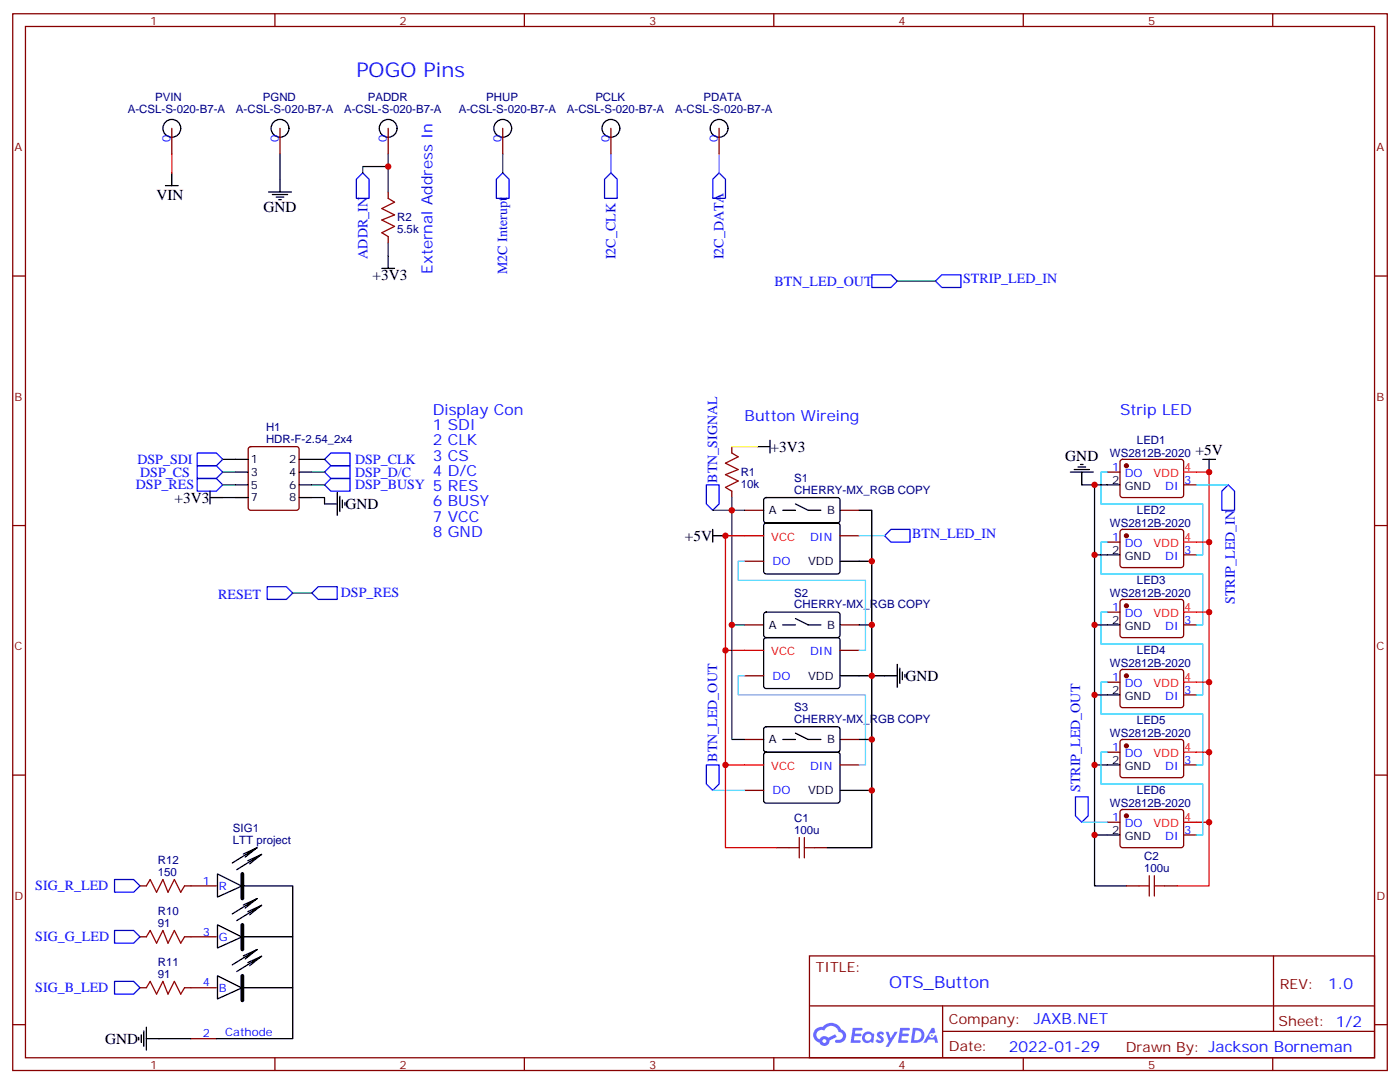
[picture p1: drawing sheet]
<svg xmlns="http://www.w3.org/2000/svg" width="388mm" height="300mm" viewBox="0 0 388 300" stroke-linecap="round" stroke-linejoin="round" font-family="sans-serif">
<g fill="none" stroke="#870000" stroke-width=".35">
<path d="M3.5 3.8h381v292.8h-381zM7.1 7.3h373.9v285.8h-373.9zM76.2 3.8v3.5M145.3 3.8v3.5M214.5 3.8v3.5M283.6 3.8v3.5M352.8 3.8v3.5M3.5 76.5h3.6M381 76.5h3.5M3.5 145.6h3.6M381 145.6h3.5M3.5 214.8h3.6"/>
<path d="M381 214.8h3.5M224.4 264.9h156.6v28.2h-156.6zM224.4 278.7h156.5M261.3 278.7v14.1M353 264.9v20.9M3.5 283.9h3.6M76.2 293.1v3.5M145.3 293.1v3.5M214.5 293.1v3.5M261.3 285.8h119.6M283.6 293.1v3.5M352.8 293.1v3.5"/>
<path d="M381 283.9h3.5"/>
</g>
<g fill="#5487ff">
<path d="M243.4 286a1.22 1.22 0 0 1 1.7 .3l-.4 .6a.47 .47 0 0 0-.4-.4 .47 .47 0 0 0-.5 .2l.1 .1a1.23 1.23 0 0 1 .8 1.9 1.44 1.44 0 0 1-2.1-.3l.5-.5 .8 .4a.29 .29 0 0 0 .3-.2 .29 .29 0 0 0-.3-.4 1.04 1.04 0 0 1-.5-1.7z"/>
<path d="M236.4 284.8h2.3l.3 .2-.1 .5h-1.8l-.1 .9h1.5l.3 .4-.4 .3h-1.6l-.1 1.1 1.7 .1 .2 .3-.2 .3h-2.6z"/>
<path d="M249.5 284.8h2.4l.3 .2-.1 .5h-1.9l-.1 .9h1.5l.4 .4-.4 .3h-1.6l-.2 1.1 1.8 .1 .1 .3-.1 .3h-2.7z"/>
<path d="M258.3 284.8h.7l.3 1.2-.6 .4a.69 .69 0 0 0-1 .2 .69 .69 0 0 0 .4 1 .69 .69 0 0 0 .9-.6l.5-.3 .5 2.2h-.8l-.2-.8h-1.7l-.5 .8h-.9z"/>
<path d="M245.5 285.9h.8l.6 1.8 1.1-1.8h.8l-2.5 4.2h-.8l.9-1.6z"/>
<path d="M253 284.8l-.6 4.1h1.4a2.11 2.11 0 0 0 2.4-2.1 2.11 2.11 0 0 0-2.5-2zM253.8 285.5a1.39 1.39 0 0 1 1.6 1.4 1.39 1.39 0 0 1-1.8 1.3h-.2z"/>
<path d="M239.4 286.4a1.54 1.54 0 0 0-.1 2.2 1.54 1.54 0 0 0 2.1 .1l.6 .2 .3-2.3-.1-.2h-.4a1.49 1.49 0 0 0-2.4 0zM239.6 287.4a.95 .95 0 0 1 1.9 0 .95 .95 0 0 1-1.9 0z"/>
<path d="M226.1 285.2a2.18 2.18 0 0 0 1 3.7 1.44 1.44 0 0 0 1.7 .9 1.44 1.44 0 0 0 1.1-1.5l2-1-.4-.7-1.9 1a1.47 1.47 0 0 0-2.5 .4 1.39 1.39 0 0 1-.6-2 1.39 1.39 0 0 1 2-.4 2.12 2.12 0 0 1 2.1-1.3 2.12 2.12 0 0 1 1.9 1.7 1.14 1.14 0 0 1 1.1 1.4 1.14 1.14 0 0 1-1.6 .7 .43 .43 0 0 0-.6 .4 .43 .43 0 0 0 .5 .5 1.98 1.98 0 0 0 2.5-1.3 1.98 1.98 0 0 0-1.3-2.5 3.1 3.1 0 0 0-5.2-.7l-.9 .1zM228 288.5a.54 .54 0 0 1 1 0 .54 .54 0 0 1-1 0z"/>
<circle cx="258.3" cy="286.9" r=".26"/>
</g>
<g fill="none" stroke="#000" stroke-width=".35">
<path d="M45.9 51.4h3.5M47.6 47.9v3.5M74.4 53.2h6.4M75.5 53.9h4.2M76.6 54.6h2.1M77.3 55.3h.7M77.6 42.6v10.6M105.8 74.4h3.6M107.6 70.8v3.6M58.2 137.9h3.5M58.2 136.1v3.5M65.3 134.3h3.5"/>
<path d="M65.3 130.8h3.5M65.3 127.3h3.5M65.3 137.9h3.5M82.9 134.3h3.5M82.9 130.8h3.5M82.9 127.3h3.5M82.9 137.9h3.5M90 139.6h3.5M93.5 136.5v6.3M94.2 137.5v4.2M94.9 138.6v2.1M95.6 139.3v.7"/>
<path d="M209.9 123.8h3.5M211.9 138.1l.5-.2h20l.4 .7v5.9l-.7 .4h-20l-.4-.7v-5.6zM213.4 122v3.5M220.5 139.6l3.5 1.8h3.5M296.7 130.8h6.3M297.7 130.1h4.3M298.8 129.4h2.1M299.5 128.7h.7M299.9 130.8v3.5h10.5M303.4 134.3v19.4h7M333.4 127.3h3.5M335.1 127.3v3.5"/>
<path d="M197.6 148.4h3.5M197.6 146.7v3.5M211.9 145.1l.5-.2 20 .1 .4 .6v13l-.7 .4h-20l-.4-.7v-12.7zM217 141.4h3.5M238.1 141.4h3.6v14.1h-8.9M241.7 155.5v17.6h-3.6M303.4 153.7v19.4h7M211.9 176.9l.5-.2h20l.4 .7v13l-.7 .4-20-.1-.4-.6v-12.7zM211.9 169.8l.5-.2 20 .1 .4 .6v5.9l-.7 .5-20-.1-.4-.6v-5.7zM217 173.1h3.5M220.5 171.4l3.5 1.7h3.5M241.7 173.1v31.8h-3.6"/>
<path d="M303.4 173.1v19.4h7M232.8 187.3h15.9M248.7 184.1v6.3M249.4 185.1v4.3M250.1 186.2v2.1M250.8 186.9v.7M303.4 192.5v19.4h7M211.9 208.6l.5-.2 20 .1 .4 .6v13l-.7 .4h-20l-.4-.7v-12.7zM211.9 201.6l.5-.2h20l.4 .7v5.9l-.7 .4h-20l-.4-.7v-5.6zM217 204.9h3.5M220.5 203.1l3.5 1.8h3.5M232.8 219h8.9v15.9h-12.4"/>
<path d="M241.7 204.9v14.1M303.4 211.9v33.6h8.8M68 237.5l3.2-2.6-6.8 4.2M69.2 239.3l3.3-2.6-6.9 4.3M71.3 234.9l-3.9 1.7M72.5 236.7l-3.8 1.8M303.4 231.4h7M66.8 245.4l-6.5-3.2v6.4l6.8-3.1M66.8 259.5l-6.5-3.2v6.4l6.8-3.1M67 245.5h14.1v28.2h-14.1M67 259.6h14.1M68 251.6l3.2-2.6-6.8 4.2"/>
<path d="M69.2 253.5l3.3-2.7-6.9 4.3M71.3 249l-3.9 1.8M72.5 250.8l-3.8 1.8M66.8 273.6l-6.5-3.2v6.4l6.8-3.1M68 265.7l3.2-2.6-6.8 4.2M69.2 267.6l3.3-2.6-6.9 4.2M71.3 263.1l-3.9 1.8M72.5 265l-3.8 1.7M81.1 273.7v14.1h-21.1M38.5 287.4v.7M39.2 286.7v2.2M39.9 285.7v4.2"/>
<path d="M40.6 287.8h12.3M40.6 284.6v6.4"/>
<circle cx="47.6" cy="35.6" r="2.47"/>
<circle cx="77.6" cy="35.6" r="2.47"/>
<circle cx="107.6" cy="35.6" r="2.47"/>
<circle cx="139.3" cy="35.6" r="2.47"/>
<circle cx="169.3" cy="35.6" r="2.47"/>
<circle cx="199.3" cy="35.6" r="2.47"/>
</g>
<g fill="none" stroke="#870000" stroke-width=".35">
<path d="M47.6 35.6v7M77.6 35.6v7M107.6 35.6v7M139.3 35.6v7M169.3 35.6v7M199.3 35.6v7M107.6 53.2v1.8M107.6 65.5v1.8M69 124l.5-.2h12.7l.5 .2 .2 .5v16.2l-.2 .5-.5 .2h-12.7l-.5-.2-.2-.5v-16.2zM202.8 123.8v1.7M202.8 136.1v1.8M306.9 130.8h3.5"/>
<path d="M310.7 127.5l.4-.2h16.6l.4 .7-.1 9.4-.6 .5-16.5-.1-.5-.6v-9.2zM328.1 134.3h3.5M206.4 141.4h5.3M206.4 155.5h5.3M232.8 141.4h5.3M232.8 148.4h5.3M306.9 150.2h3.5M310.7 146.9l.4-.2h16.6l.4 .7-.1 9.4-.6 .5-16.5-.1-.5-.6v-9.2zM328.1 153.7h3.5M206.4 173.1h5.3M232.8 173.1h5.3M306.9 169.6h3.5"/>
<path d="M310.7 166.3l.4-.2h16.6l.4 .7-.1 9.4-.6 .5-16.5-.1-.5-.6v-9.2zM328.1 173.1h3.5M206.4 187.3h5.3M232.8 180.2h5.3M306.9 189h3.5M310.7 185.7l.4-.2h16.6l.4 .7-.1 9.4-.6 .5-16.5-.1-.5-.6v-9.2zM328.1 192.5h3.5M206.4 204.9h5.3M206.4 219h5.3M232.8 204.9h5.3M232.8 211.9h5.3M306.9 208.4h3.5"/>
<path d="M310.7 205.1l.4-.2h16.6l.4 .7-.1 9.4-.6 .5-16.5-.1-.5-.6v-9.2zM328.1 211.9h3.5M215.2 234.9h3.5M225.8 234.9h3.5M306.9 227.8h3.5M310.7 224.5l.4-.2 16.6 .1 .4 .6-.1 9.4-.6 .5-16.5-.1-.5-.6v-9.2zM328.1 231.4h3.5M38.8 245.5h1.8M38.8 259.6h1.8M51.2 245.5h8.8M51.2 259.6h8.8M312.2 245.5h3.5"/>
<path d="M322.8 245.5h3.5M38.8 273.7h1.8M51.2 273.7h8.8M52.9 287.8h7.1"/>
</g>
<path d="M47.6 42.6v5.3M328.1 130.8h7v19.4h-7M211.7 148.4h-10.6v31.8M335.1 150.2v19.4h-7M335.1 169.6v19.4h-7M211.7 180.2h-10.6v31.7h10.6M335.1 189v19.4h-7M201.1 211.9v23h14.1M335.1 208.4v37.1h-8.8M328.1 227.8h7" fill="none" stroke="#f00" stroke-width=".35"/>
<g fill="#870000" stroke="#870000" stroke-width=".35">
<circle cx="312.2" cy="129" r=".53"/>
<circle cx="312.2" cy="148.4" r=".53"/>
<circle cx="312.2" cy="167.9" r=".53"/>
<circle cx="312.2" cy="187.3" r=".53"/>
<circle cx="312.2" cy="206.7" r=".53"/>
<circle cx="312.2" cy="226.1" r=".53"/>
</g>
<path d="M206.4 155.5h-1.8v5.3h35.3v19.4h-1.8M238.1 148.4h7.1M206.4 187.3h-1.8v5.2h35.3v19.4h-1.8M197.6 219h8.8" fill="none" stroke="#6cf" stroke-width=".35"/>
<g fill="none" stroke="#008700" stroke-width=".35">
<path d="M107.6 46.1h-7.1v1.8M107.6 42.6v10.6M139.3 42.6v5.3M107.6 67.3v3.5M248.7 77.9h10.6M61.7 134.3h3.6M61.7 130.8h3.6M61.7 127.3h3.6M61.7 137.9h3.6M86.4 137.9h3.6v1.7M86.4 134.3h3.6M86.4 130.8h3.6"/>
<path d="M86.4 127.3h3.6M202.8 137.9v3.5h-5.2M206.4 141.4h-3.6v31.7h3.6M81.1 164.3h5.3M202.8 173.1v31.8h3.6"/>
</g>
<g fill="none" stroke="#00f" stroke-width=".35">
<path d="M100.5 47.9l1.8 1.8v5.3h-3.5v-5.3zM139.3 47.9l1.8 1.8v5.3h-3.5v-5.3zM169.3 47.9l1.8 1.8v5.3h-3.5v-5.3zM199.3 47.9l1.8 1.8v5.3h-3.5v-5.3zM241.7 76.1h5.2l1.8 1.8-1.8 1.8h-5.2zM259.3 77.9l1.8-1.8h5.2v3.6h-5.2zM54.7 125.5h5.3l1.7 1.8-1.7 1.7h-5.3zM54.7 129h5.3l1.7 1.8-1.7 1.8h-5.3zM54.7 132.6h5.3l1.7 1.7-1.7 1.8h-5.3zM90 127.3l1.7-1.8h5.3v3.5h-5.3zM90 130.8l1.7-1.8h5.3v3.6h-5.3zM90 134.3l1.7-1.7h5.3v3.5h-5.3z"/>
<path d="M195.8 134.3h3.5v5.3l-1.7 1.8-1.8-1.8zM340.4 134.3l1.8 1.8v5.3h-3.5v-5.3zM245.2 148.4l1.7-1.7h5.3v3.5h-5.3zM74.1 162.6h5.3l1.7 1.7-1.7 1.8h-5.3zM86.4 164.3l1.8-1.7h5.3v3.5h-5.3zM195.8 211.9h3.5v5.3l-1.7 1.8-1.8-1.8zM298.1 220.8h3.5v5.3l-1.7 1.7-1.8-1.7zM31.7 243.7h5.3l1.8 1.8-1.8 1.7h-5.3zM31.7 257.8h5.3l1.8 1.8-1.8 1.7h-5.3zM31.7 271.9h5.3l1.8 1.8-1.8 1.7h-5.3z"/>
</g>
<g fill="none" stroke="#a10000" stroke-width=".35">
<path d="M107.6 55l1.8 1-3.6 1.8 3.6 1.7-3.6 1.5 3.6 1.7-3.6 1.8 1.8 1M202.8 125.5l1.8 1.1-3.5 1.7 3.5 1.8-3.5 1.4 3.5 1.8-3.5 1.7 1.7 1.1M218.7 234.9h2.8M221.5 232.1v5.6M223 234.9h2.8M223 232.1v5.6M40.6 245.5l1-1.8 1.8 3.5 1.8-3.5 1.4 3.5 1.7-3.5 1.8 3.5 1.1-1.7M40.6 259.6l1-1.8 1.8 3.5 1.8-3.5 1.4 3.5 1.7-3.5 1.8 3.5 1.1-1.7M315.7 245.5h2.9M318.6 242.6v5.7M320 245.5h2.8M320 242.6v5.7"/>
<path d="M40.6 273.7l1-1.8 1.8 3.5 1.8-3.5 1.4 3.5 1.7-3.5 1.8 3.5 1.1-1.7"/>
</g>
<path d="M202.8 123.8h7.1" fill="none" stroke="#ff0" stroke-width=".35"/>
<path d="M306.9 130.8h-1.7v8.8h28.2v14.1h-1.8M331.6 134.3h8.8M306.9 150.2h-1.7v8.8h28.2v14.1h-1.8M306.9 169.6h-1.7v8.8h28.2v14.1h-1.8M306.9 189h-1.7v8.8h28.2v14.1h-1.8M306.9 208.4h-1.7v8.8h28.2v14.2h-1.8M299.9 227.8h7" fill="none" stroke="#0cf" stroke-width=".35"/>
<path d="M169.3 42.6v5.3" fill="none" stroke="#90f" stroke-width=".35"/>
<path d="M199.3 42.6v5.3" fill="none" stroke="#f0f" stroke-width=".35"/>
<path d="M67.2 242.2v6.8M67.2 256.3v6.8M67.2 270.4v6.8" fill="none" stroke="#000" stroke-width="1.1"/>
<g fill="#c00">
<circle cx="202.8" cy="173.1" r=".88"/>
<circle cx="202.8" cy="141.4" r=".88"/>
<circle cx="201.1" cy="211.9" r=".88"/>
<circle cx="241.7" cy="155.5" r=".88"/>
<circle cx="241.7" cy="173.1" r=".88"/>
<circle cx="241.7" cy="204.9" r=".88"/>
<circle cx="241.7" cy="219" r=".88"/>
<circle cx="303.4" cy="134.3" r=".88"/>
<circle cx="303.4" cy="153.7" r=".88"/>
<circle cx="303.4" cy="173.1" r=".88"/>
<circle cx="303.4" cy="192.5" r=".88"/>
<circle cx="335.1" cy="150.2" r=".88"/>
<circle cx="335.1" cy="169.6" r=".88"/>
<circle cx="335.1" cy="189" r=".88"/>
<circle cx="335.1" cy="130.8" r=".88"/>
<circle cx="303.4" cy="211.9" r=".88"/>
<circle cx="335.1" cy="208.4" r=".88"/>
<circle cx="107.6" cy="46.1" r=".88"/>
<circle cx="335.1" cy="227.8" r=".88"/>
<circle cx="303.4" cy="231.4" r=".88"/>
<circle cx="241.7" cy="187.3" r=".88"/>
<circle cx="201.1" cy="180.2" r=".88"/>
<circle cx="201.1" cy="148.4" r=".88"/>
</g>
<text font-size="5.6" fill="#00f" x="98.8" y="21.4">POGO Pins</text>
<text font-size="4.6" fill="#00f" x="246.5" y="273.9">OTS_Button</text>
<g font-size="4.2">
<text x="43.4" y="55.3">VIN</text>
<text x="73" y="58.8">GND</text>
<text x="103.2" y="77.6">+3V3</text>
<text x="213.6" y="125.2">+3V3</text>
<text x="295.3" y="127.6">GND</text>
<text x="331.4" y="126.2">+5V</text>
<text x="48.4" y="139.2">+3V3</text>
<text x="95.8" y="141">GND</text>
<text x="189.8" y="149.9">+5V</text>
<text x="251" y="188.7">GND</text>
<text x="29.1" y="289.2">GND</text>
</g>
<g font-size="4.2" fill="#00f">
<text x="119.9" y="75.9" transform="rotate(-90 119.9 75.9)">External Address In</text>
<text x="119.9" y="114.9">Display Con</text>
<text x="119.9" y="119.2">1 SDI</text>
<text x="206.4" y="116.7">Button Wireing</text>
<text x="310.4" y="114.9">Strip LED</text>
<text x="119.9" y="123.4">2 CLK</text>
<text x="119.9" y="127.6">3 CS</text>
<text x="119.9" y="131.9">4 D/C</text>
<text x="119.9" y="140.3">6 BUSY</text>
<text x="119.9" y="144.6">7 VCC</text>
<text x="119.9" y="148.8">8 GND</text>
<text x="368.2" y="274.1">1.0</text>
<text x="286.5" y="283.7">JAXB.NET</text>
<text x="279.6" y="291.5">2022-01-29</text>
</g>
<g font-size="3.9" fill="#00f">
<text x="101.8" y="71.7" transform="rotate(-90 101.8 71.7)">ADDR_IN</text>
<text x="170.6" y="71.9" transform="rotate(-90 170.6 71.9)">I2C_CLK</text>
<text x="200.6" y="71.9" transform="rotate(-90 200.6 71.9)">I2C_DATA</text>
<text x="140.6" y="75.9" transform="rotate(-90 140.6 75.9)">M2C Interupt</text>
<text x="214.7" y="79.2">BTN_LED_OUT</text>
<text x="267" y="78.5">STRIP_LED_IN</text>
<text x="38.1" y="128.5">DSP_SDI</text>
<text x="98.4" y="128.5">DSP_CLK</text>
<text x="37.6" y="135.6">DSP_RES</text>
<text x="38.9" y="132.1">DSP_CS</text>
<text x="98.4" y="132">DSP_D/C</text>
<text x="98.4" y="135.6">DSP_BUSY 5 RES</text>
<text x="198.7" y="133.8" transform="rotate(-90 198.7 133.8)">BTN_SIGNAL</text>
<text x="252.9" y="149.2">BTN_LED_IN</text>
<text x="60.5" y="166.1">RESET</text>
<text x="94.5" y="165.5">DSP_RES</text>
<text x="342.3" y="167.3" transform="rotate(-90 342.3 167.3)">STRIP_LED_IN</text>
<text x="198.8" y="211.1" transform="rotate(-90 198.8 211.1)">BTN_LED_OUT</text>
<text x="299.4" y="219.4" transform="rotate(-90 299.4 219.4)">STRIP_LED_OUT</text>
<text x="9.8" y="246.7">SIG_R_LED</text>
<text x="9.8" y="260.8">SIG_G_LED</text>
<text x="9.8" y="274.9">SIG_B_LED</text>
</g>
<g font-size="3.9" fill="#800">
<text x="226.1" y="269.5">TITLE:</text>
<text x="354.8" y="274.1">REV:</text>
<text x="263" y="283.7">Company:</text>
<text x="354.4" y="284.3">Sheet: 1/2</text>
<text x="263" y="291.3">Date:</text>
<text x="312.1" y="291.4">Drawn By: Jackson Borneman</text>
</g>
<g font-size="3.2" fill="#800">
<text x="41.6" y="6.8">1</text>
<text x="110.8" y="6.8">2</text>
<text x="179.9" y="6.8">3</text>
<text x="249.1" y="6.8">4</text>
<text x="318.2" y="6.8">5</text>
<text x="4.1" y="41.9">A</text>
<text x="381.5" y="41.9">A</text>
<text x="4.1" y="111.1">B</text>
<text x="381.5" y="111.1">B</text>
<text x="4.1" y="180.2">C</text>
<text x="381.5" y="180.2">C</text>
<text x="4.1" y="249.3">D</text>
<text x="381.5" y="249.3">D</text>
<text x="41.6" y="296.1">1</text>
<text x="110.8" y="296.1">2</text>
<text x="179.9" y="296.1">3</text>
<text x="249.1" y="296.1">4</text>
<text x="318.2" y="296.1">5</text>
</g>
<g font-size="3.2" fill="#000080">
<text x="43" y="27.9">PVIN</text>
<text x="72.9" y="27.9">PGND</text>
<text x="101.9" y="27.9">PADDR</text>
<text x="134.8" y="27.9">PHUP</text>
<text x="165" y="27.9">PCLK</text>
<text x="195" y="27.9">PDATA</text>
<text x="35.4" y="31.4">A-CSL-S-020-B7-A</text>
<text x="65.4" y="31.4">A-CSL-S-020-B7-A</text>
<text x="95.4" y="31.4">A-CSL-S-020-B7-A</text>
<text x="127.1" y="31.4">A-CSL-S-020-B7-A</text>
<text x="157.1" y="31.4">A-CSL-S-020-B7-A</text>
<text x="187.1" y="31.4">A-CSL-S-020-B7-A</text>
<text x="110.1" y="64.6">5.5k</text>
<text x="110.1" y="61.4">R2</text>
<text x="73.7" y="119.5">H1</text>
<text x="73.7" y="122.7">HDR-F-2.54_2x4</text>
<text x="315.2" y="122.9">LED1</text>
<text x="205.3" y="131.9">R1</text>
<text x="307.6" y="126.7">WS2812B-2020</text>
<text x="205.3" y="135.1">10k</text>
<text x="220.1" y="136.8">CHERRY-MX_RGB COPY</text>
<text x="220.1" y="133.6">S1</text>
<text x="315.2" y="142.3">LED2</text>
<text x="307.6" y="146.1">WS2812B-2020</text>
<text x="315.2" y="161.7">LED3</text>
<text x="220.1" y="165.3">S2</text>
<text x="307.6" y="165.5">WS2812B-2020</text>
<text x="220.1" y="168.6">CHERRY-MX_RGB COPY</text>
<text x="307.6" y="184.9">WS2812B-2020</text>
<text x="315.2" y="181.1">LED4</text>
<text x="220.1" y="197.1">S3</text>
<text x="220.1" y="200.3">CHERRY-MX_RGB COPY</text>
<text x="315.2" y="200.5">LED5</text>
<text x="307.6" y="204.3">WS2812B-2020</text>
<text x="315.2" y="219.9">LED6</text>
<text x="220.1" y="227.8">C1</text>
<text x="307.6" y="223.7">WS2812B-2020</text>
<text x="64.6" y="233.8">LTT project</text>
<text x="64.6" y="230.6">SIG1</text>
<text x="220.1" y="231">100u</text>
<text x="43.8" y="239.5">R12</text>
<text x="317.2" y="238.4">C2</text>
<text x="43.8" y="242.6">150</text>
<text x="317.2" y="241.6">100u</text>
<text x="43.8" y="256.8">91</text>
<text x="43.8" y="253.6">R10</text>
<text x="43.8" y="267.7">R11</text>
<text x="43.8" y="270.9">91</text>
</g>
<g font-size="3.2" fill="#00f">
<text x="47.3" y="39.3" transform="rotate(-90 47.3 39.3)">0</text>
<text x="77.3" y="39.3" transform="rotate(-90 77.3 39.3)">0</text>
<text x="107.2" y="39.3" transform="rotate(-90 107.2 39.3)">0</text>
<text x="139" y="39.3" transform="rotate(-90 139 39.3)">0</text>
<text x="169" y="39.3" transform="rotate(-90 169 39.3)">0</text>
<text x="199" y="39.3" transform="rotate(-90 199 39.3)">0</text>
<text x="308.3" y="130.5">1</text>
<text x="311.7" y="132.2">DO</text>
<text x="323" y="135.7">DI</text>
<text x="328.3" y="134">3</text>
<text x="224.6" y="149.9">DIN</text>
<text x="308.3" y="149.9">1</text>
<text x="311.7" y="151.6">DO</text>
<text x="323" y="155.2">DI</text>
<text x="328.3" y="153.4">3</text>
<text x="214.1" y="156.6">DO</text>
<text x="308.3" y="169.3">1</text>
<text x="311.7" y="171">DO</text>
<text x="328.3" y="172.8">3</text>
<text x="323" y="174.6">DI</text>
<text x="224.6" y="181.6">DIN</text>
<text x="214.1" y="188.3">DO</text>
<text x="308.3" y="188.7">1</text>
<text x="311.7" y="190.4">DO</text>
<text x="323" y="194">DI</text>
<text x="328.3" y="192.2">3</text>
<text x="308.3" y="208.1">1</text>
<text x="311.7" y="209.8">DO</text>
<text x="224.6" y="213.4">DIN</text>
<text x="323" y="213.4">DI</text>
<text x="328.3" y="211.6">3</text>
<text x="214.1" y="220.1">DO</text>
<text x="308.3" y="227.5">1</text>
<text x="311.7" y="229.2">DO</text>
<text x="323" y="232.8">DI</text>
<text x="328.3" y="231">3</text>
<text x="56.2" y="245.1">1</text>
<text x="60.7" y="246.5">R</text>
<text x="56.2" y="259.2">3</text>
<text x="60.7" y="260.6">G</text>
<text x="56.2" y="273.3">4</text>
<text x="60.7" y="274.7">B</text>
<text x="56.2" y="287.4">2</text>
<text x="62.4" y="287.1">Cathode</text>
</g>
<g font-size="3.2">
<text x="69.5" y="128.3">1</text>
<text x="69.5" y="131.9">3</text>
<text x="80.2" y="128.3">2</text>
<text x="80.2" y="131.9">4</text>
<text x="69.5" y="135.4">5</text>
<text x="80.2" y="135.4">6</text>
<text x="308.3" y="134">2</text>
<text x="311.7" y="135.7">GND</text>
<text x="69.5" y="138.9">7</text>
<text x="80.2" y="138.9">8</text>
<text x="213.1" y="142.5">A</text>
<text x="229.2" y="142.5">B</text>
<text x="308.3" y="153.4">2</text>
<text x="311.7" y="155.2">GND</text>
<text x="224" y="156.6">VDD</text>
<text x="308.3" y="172.8">2</text>
<text x="213.1" y="174.2">A</text>
<text x="229.2" y="174.2">B</text>
<text x="311.7" y="174.6">GND</text>
<text x="224" y="188.3">VDD</text>
<text x="308.3" y="192.2">2</text>
<text x="311.7" y="194">GND</text>
<text x="213.1" y="206">A</text>
<text x="229.2" y="206">B</text>
<text x="308.3" y="211.6">2</text>
<text x="311.7" y="213.4">GND</text>
<text x="224" y="220.1">VDD</text>
<text x="308.3" y="231">2</text>
<text x="311.7" y="232.8">GND</text>
</g>
<g font-size="3.2" fill="#f00">
<text x="328.3" y="130.5">4</text>
<text x="319.7" y="132.2">VDD</text>
<text x="213.8" y="149.9">VCC</text>
<text x="328.3" y="149.9">4</text>
<text x="319.7" y="151.6">VDD</text>
<text x="319.7" y="171">VDD</text>
<text x="328.3" y="169.3">4</text>
<text x="213.8" y="181.6">VCC</text>
<text x="319.7" y="190.4">VDD</text>
<text x="328.3" y="188.7">4</text>
<text x="319.7" y="209.8">VDD</text>
<text x="328.3" y="208.1">4</text>
<text x="213.8" y="213.4">VCC</text>
<text x="328.3" y="227.5">4</text>
<text x="319.7" y="229.2">VDD</text>
</g>
</svg>
